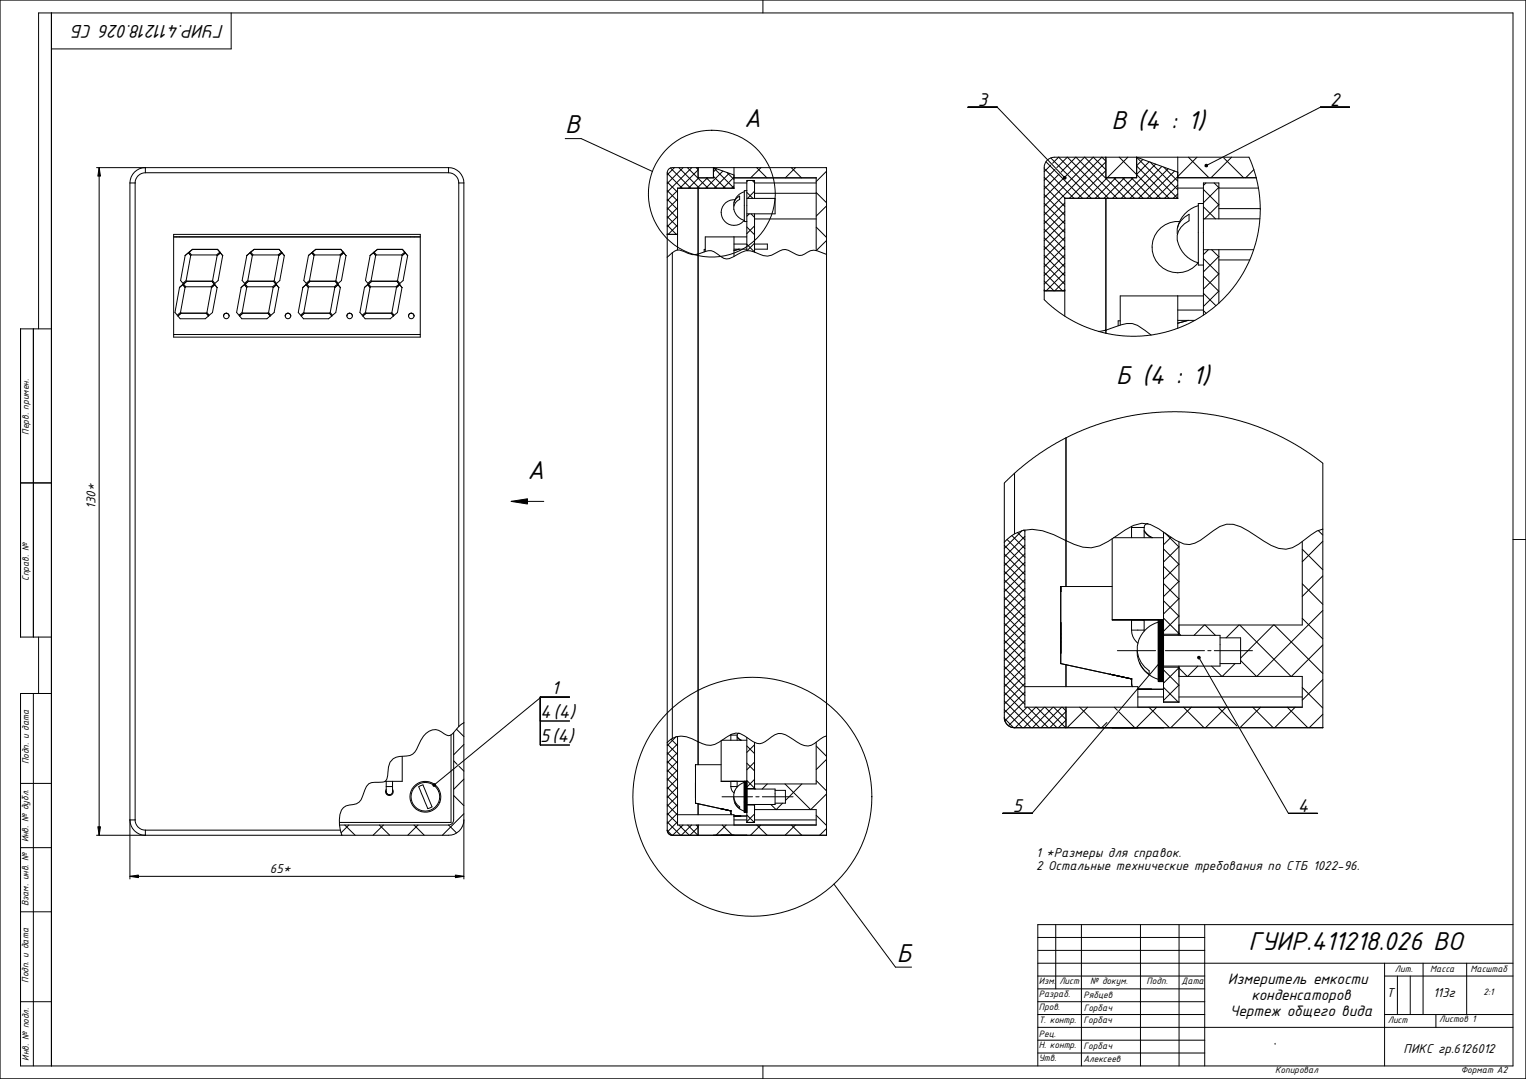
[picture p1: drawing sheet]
<svg xmlns="http://www.w3.org/2000/svg" width="594mm" height="420mm" viewBox="0 0 594 420" stroke-linecap="round" stroke-linejoin="round" font-family="sans-serif">
<g fill="none" stroke="#000" stroke-width=".39">
<path d="M20 5v410.1M90 5v14h-70M297 0v5M220 54h6.3l27.7 12.8M376.8 41.7h11.4l26.3 27.5M525.4 41.7h-11.4l-44.4 22.8M37.6 65.3h137M38.6 65.3l.5 3.3h-1zM38.6 65.3v259.9M50.6 71.2h2M50.6 71.2v271.1M52.6 71.2v248.1"/>
<path d="M56.6 67.3a4 4 0 0 0-4 3.9M56.6 67.3v-2a6 6 0 0 0-6 5.9M56.6 67.3h118M174.6 67.3a4 4 0 0 1 4 3.9M174.6 65.3a5.9 5.9 0 0 1 6 5.9M174.6 65.3v2M178.6 71.2v211.7M178.6 71.2h2M180.6 71.2v271.1M259.8 67.5l5.8 5.8M259.8 70.9l4 3.9M259.8 74.2l4 4"/>
<path d="M259.8 77.6l4 4M261 65.4l7.9 7.9M262.5 65.3l-2.7 2.8M263.8 77.6l-4 3.9M263.8 74.2l-4 4M264.3 65.3l8 8M265.9 65.3l-6.1 6.2M267.6 65.3l8 8M269.3 65.3l-9.5 9.5M271 65.3l.8 .7M271.8 66.2l-7.1 7.1M271.8 65.3v4h5.9v-4"/>
<path d="M271.8 73.3v224.5M272 69.3l-4 4M275 69.3l4 4M275.4 69.3l-4 4M277.7 65.3l8 8M277.7 68.7l4.7 4.6M277.7 65.3l8 2.9M279 65.7l-1.3 1.2M281.4 66.6l-6.6 6.7M283 67.2l2.7 2.7M283.9 67.5l-5.8 5.8M285.7 71.2h5"/>
<path d="M285.7 69.3h32l.1 28.3 4-4M285.7 72.4l-.8 .9M285.7 69l-4.2 4.3M285.7 65.3v8M285.8 73.3h-22v24.1M286.1 77.8a5 5 0 0 0-4.9 7 5 5 0 0 0 8.6 1M289.8 74.7a5.8 5.8 0 0 0-4.1 4.3M290.7 74.3h-.9v12h.9M290.7 74.3v23.3M290.7 77.3h11v6h-11M290.7 74.9l2.4 2.4M290.7 74.3v-4h3v7"/>
<path d="M291.2 70.3l-.5 .4M292.9 70.3l.8 .9M293.7 71.2h24M293.7 75.3h24M293.7 74.5l-2.7 2.8M294.6 65.3l4 4M296.2 65.3l-4 4M308.1 65.3l3.9 4M309.7 65.3l-4 4M317.7 75l4.1 4M321.5 65.3l.3 .2M321.8 66.7l-4.1 4"/>
<path d="M406.5 65.7l11.6 11.5M406.5 69l8.2 8.2M406.5 72.4l8 8M406.5 75.8l8 8M406.5 79.2l8 7.9M407.2 63l14.2 14.2M407.7 62.4l1.3-.8 1.5-.4h75.7l1.9 4.8 1.5 5.6 .8 5.4 .2 5.1-.2 4.4-.8 5-1.6 6.1-1.8 4.4-2.3 4.5-2.3 3.6-3.2 3.9-3.5 3.7-3.1 2.6-4.4 3.2-5 2.7-3.9 1.6-4.9 1.6-4.6 .9-4.6 .6h-5.5l-4-.3-5.4-1.1-4.9-1.4-4.4-1.9-7.5-4.3-6.2-5.2v-51.5a4.1 4.1 0 0 1 1.2-2.8zM409.1 64.3l-2.6 2.5M409.1 61.5l15.7 15.7M410.7 66l-4.2 4.2M412.1 61.2l-2.3 2.4M412.2 61.2l16 16"/>
<path d="M412.4 67.7l-5.9 5.9M414 69.4l-7.5 7.6M414.1 68.9a.51 .51 0 0 1 .8 0 .51 .51 0 0 1 0 .7l-.4-.4 .4 .4a.51 .51 0 0 1-.8 0 .51 .51 0 0 1 0-.7zM414.5 79l-8 8M415.5 61.2l-4.1 4.1M415.5 61.2l16 16M418.8 61.2l-5.7 5.8M418.9 61.2l16 16M422.2 61.2l-7.5 7.5M422.3 61.2l16 16M429 61.2l-22.5 22.5M429 61.2l1.5 1.5"/>
<path d="M430.5 66.4l-10.8 10.8M430.5 63l-14.2 14.2M430.5 66.1l-4.9-4.9-19.1 19.1M430.5 61.2v8h12v-8M430.5 77.2v52.6M433.6 69.2l8 8M434.4 69.2l-8 8M435.7 61.2l16 16M437 69.2l8 8M437.8 69.2l-8 8M439.1 61.2l-16 16M440.4 69.2l8 8"/>
<path d="M441.1 69.2l-8 8M442.5 64.6l12.6 12.6M442.5 61.2l16 5.9M444.9 62.1l-2.4 2.4M447.4 63l-4.9 4.9M447.8 63.1l10.7 10.8M449.9 63.9l-13.4 13.3M452.3 64.8l-12.4 12.4M453 65.1l5.5 5.4M454.8 65.7l-11.5 11.5M457.3 66.6l-10.6 10.6M458.3 67l.2 .1"/>
<path d="M458.5 75.5l-1.8 1.7M458.5 72.1l-5.1 5.1M458.5 61.2v16l-16-15.9M458.5 73.2h10M458.5 69.2h30.6M458.6 77.2h-44.1v45.9M462.7 61.2l8 8M466 61.2l-16 16M468.5 79.2h-2v24h2M468.5 79.2v43.5M468.5 79.2v-8h6v14M468.5 73.8l6 6"/>
<path d="M469.2 64.1a.5 .5 0 0 1 .8 0 .5 .5 0 0 1-.1 .8 .5 .5 0 0 1-.7-.2l.4-.2-.4 .2zM469.5 71.2l-1 1M472.7 71.2l1.8 1.9M474.5 79.7l-5.5 5.5M474.5 72.9l-6 6.1M474.5 73.2h15.4M476.5 61.6l7.7 7.6M479.5 61.2l-8 8M488.1 66l-3.1 3.2M67.6 91.3h96v40h-96zM67.6 92.2h96M72.1 99.5l-1.8 9.7 .9 1.1 1.3-1.1 1.7-9.7"/>
<path d="M72.1 99.5h.1M73.4 98.4l-1.3 1.1M73.4 98.4l.8 1.1M73.4 98.4h.1M73.7 98.2l.8 1.1h9.8l1.3-1.1M73.7 98.2h.1M74.2 99.5h.1M84.5 99.5l-1.7 9.8 .8 1.1 1.3-1.1 1.8-9.8M84.5 99.5h.1M84.7 97.1l.9 1.1M84.7 97.1h-9.8l-1.2 1.1M85.6 98.2h.1"/>
<path d="M85.8 98.5l.9 1M85.8 98.5l-1.3 1M85.8 98.5h.1M86.7 99.5h.1M96.1 99.5l-1.8 9.7 .9 1.1 1.3-1.1 1.7-9.7M96.1 99.5h.1M97.4 98.4l-1.3 1.1M97.4 98.4l.8 1.1M97.4 98.4h.1M97.6 98.2l.9 1.1h9.8l1.3-1.1M97.6 98.2h.1M98.2 99.5h.1"/>
<path d="M108.5 99.5h.1M108.5 99.5l-1.7 9.8 .8 1.1 1.3-1.1 1.8-9.8M108.7 97.1l.9 1.1M108.7 97.1h-9.8l-1.3 1.1M109.6 98.2h.1M109.8 98.5h.1M109.8 98.5l-1.3 1M109.8 98.5l.9 1M110.7 99.5h.1M120.1 99.5h.1M120.1 99.5l-1.8 9.7 .9 1.1 1.3-1.1 1.8-9.7M121.4 98.4h.1"/>
<path d="M121.4 98.4l-1.3 1.1M121.4 98.4l.9 1.1M121.6 98.2l.9 1.1h9.8l1.3-1.1M121.6 98.2h.1M122.3 99.5h.1M132.5 99.5h.1M132.5 99.5l-1.7 9.8 .8 1.1 1.3-1.1 1.8-9.8M132.7 97.1l.9 1.1M132.7 97.1h-9.8l-1.3 1.1M133.6 98.2h.1M133.8 98.5h.1M133.8 98.5l-1.3 1"/>
<path d="M133.8 98.5l.9 1M134.7 99.5h.1M144.1 99.5h.1M144.1 99.5l-1.8 9.7 .9 1.1 1.3-1.1 1.8-9.7M145.4 98.4h.1M145.4 98.4l-1.3 1.1M145.4 98.4l.9 1.1M145.6 98.2l1 1.1h9.7l1.3-1.1M145.6 98.2l1.3-1.1h9.8l.9 1.1M145.6 98.2h.1M146.3 99.5h.1M156.5 99.5h.1"/>
<path d="M156.5 99.5l-1.7 9.8 .9 1.1 1.2-1.1 1.8-9.8M157.6 98.2h.1M157.8 98.5l.9 1M157.8 98.5h.1M157.8 98.5l-1.3 1M158.7 99.5h.1M259.8 91.3h4M259.8 80.9l4 4.1M259.8 84.3l4 4M259.8 87.7l3.5 3.6M259.8 91.1l.2 .2M261.7 98.4a3.4 3.4 0 0 1 4.4-.5 7.9 7.9 0 0 0 8.6 0 4.2 4.2 0 0 1 4.7 1.1 4.5 4.5 0 0 0 6 1 10.6 10.6 0 0 1 6.7-2.3l1.7 .5a7.4 7.4 0 0 0 8.2 .3 4.9 4.9 0 0 1 6.5-.2 4.1 4.1 0 0 0 5.9-.1 4.9 4.9 0 0 1 5.6 .2l1.8 .7"/>
<path d="M261.7 98.4l-1.9 1.7M261.7 98.4v189.1M263.8 91l-.3 .3M263.8 87.6l-3.7 3.7M263.8 84.3l-4 4M263.8 80.9l-4 4M274.6 97.1h-.5v1M280.7 82.8h.1M285.7 80.3a3.6 3.6 0 0 1 2.2-3.9v1.2a4 4 0 0 0-.2 7.2l2.1 1.1M285.7 97h5M285.7 95h5M285.7 92.2v7.7"/>
<path d="M287.8 97l-2.1 .6M290.7 92.2h-16.1v5.7M290.7 88.4l3 3M290.7 95.1l3 3M291.7 83.3l-1 .9M292.4 83.3l1.3 1.4M293.7 85.3h24M293.7 95h5v2h-5M293.7 94.7l-2.8 2.9M293.7 88l-3 3M293.7 83.3v14.9M317.7 88.4l4.1 4.1"/>
<path d="M321.8 80.2l-4.1 4M406.5 82.5l8 8M406.5 85.9l8 8M406.5 89.2l8 8M406.5 92.6l8 8M406.5 96l8 8M406.5 99.4l8 8M414.5 99.3l-8 8M414.5 95.9l-8 8M414.5 92.5l-8 8M414.5 89.2l-8 8M414.5 85.8l-8 8"/>
<path d="M414.5 82.4l-8 8M448.5 96.2h.1M458.4 91.2a7.1 7.1 0 0 1 4.5-7.8v2.6a7.1 7.1 0 0 0-3.4 10.7 11.4 11.4 0 0 0 7 5.7M459.2 86.3a10 10 0 0 0-9.8 14.1 10 10 0 0 0 17.1 1.8M466.5 80.1a11.5 11.5 0 0 0-8.1 8.6M468.5 85.2h22M468.5 97.2h19.6M468.5 80.5l4.7 4.7M470.4 97.2l-1.9 1.9M471.7 97.2l2.8 2.8M474.5 81.2h16.1M474.5 99.9l-6 6"/>
<path d="M474.5 97.2v20.9M69.9 111.9l-1.8 9.8 .9 1 1.3-1 1.7-9.8M69.9 111.9h.1M71.2 110.8l-1.3 1.1M71.2 110.8l.8 1.1M71.2 110.8h.1M71.5 110.6l.8 1.1h9.8l1.3-1.1M71.5 110.6l1.2-1.1h9.8l.9 1.1M71.5 110.6h.1M72 111.9h.1M82.3 112l-1.7 9.7 .8 1.1 1.3-1.1 1.8-9.7M82.3 112h.1"/>
<path d="M83.4 110.6h.1M83.6 110.9h.1M83.6 110.9l-1.3 1.1M83.6 110.9l.9 1.1M84.5 112h.1M93.9 111.9l-1.8 9.8 .9 1 1.3-1 1.7-9.8M93.9 111.9h.1M95.2 110.8l-1.3 1.1M95.2 110.8l.8 1.1M95.2 110.8h.1M95.5 110.6l.8 1.1h9.8l1.3-1.1M95.5 110.6h.1"/>
<path d="M96 111.9h.1M106.3 112h.1M106.3 112l-1.7 9.7 .8 1.1 1.3-1.1 1.8-9.7M106.5 109.5l.9 1.1M106.5 109.5h-9.8l-1.2 1.1M107.4 110.6h.1M107.6 110.9h.1M107.6 110.9l-1.3 1.1M107.6 110.9l.9 1.1M108.5 112h.1M117.9 111.9h.1M117.9 111.9l-1.8 9.8 .9 1 1.3-1 1.8-9.8"/>
<path d="M119.2 110.8h.1M119.2 110.8l-1.3 1.1M119.2 110.8l.9 1.1M119.5 110.6l.8 1.1h9.8l1.3-1.1M119.5 110.6l1.2-1.1h9.8l.9 1.1M119.5 110.6h.1M120.1 111.9h.1M130.3 112l-1.7 9.7 .8 1.1 1.3-1.1 1.8-9.7M130.3 112h.1M131.4 110.6h.1M131.6 110.9l.9 1.1M131.6 110.9h.1"/>
<path d="M131.6 110.9l-1.3 1.1M132.5 112h.1M141.9 111.9h.1M141.9 111.9l-1.8 9.8 .9 1 1.3-1 1.8-9.8M143.2 110.8l-1.3 1.1M143.2 110.8h.1M143.2 110.8l.9 1.1M143.5 110.6l.8 1.1h9.8l1.3-1.1M143.5 110.6l1.2-1.1h9.9l.8 1.1M143.5 110.6h.1M144.1 111.9h.1M154.3 112h.1"/>
<path d="M154.3 112l-1.7 9.7 .9 1.1 1.2-1.1 1.8-9.7M155.4 110.6h.1M155.6 110.9l.9 1.1M155.6 110.9h.1M155.6 110.9l-1.3 1.1M156.5 112h.1M406.5 102.7l8 8M406.5 106.1l7.1 7.1M406.5 109.4l3.8 3.8M406.5 112.8l.4 .4M406.5 113.2h8.1M414.5 112.7l-.5 .5"/>
<path d="M414.5 109.3l-3.9 3.9M414.5 106l-7.2 7.2M414.5 102.6l-8 8M458.5 115.2v12.6M468.5 100.7l6 6M468.5 107.5l6 6M468.5 114.2l4.9 4.8M468.5 115.2h-32.4v11.4M474.5 101.2h12M474.5 113.3l-6 6M474.5 106.6l-6 6M13 128.1v120"/>
<path d="M15 128.1v-123.1h574v410.1h-581v-145.1h12M20 128.1h-12v120h12M67.6 130.3h96M69.3 123h.1M69.3 123l1.2-1h9.8l.9 1M69.3 123l.8 1.1h9.8l1.3-1.1M81.2 123h.1M88.1 122a.95 .95 0 0 0-1 1M88.1 122a1.16 1.16 0 0 1 1.1 1M93.3 123h.1M93.3 123l.8 1.1h9.8l1.3-1.1M93.3 123l1.2-1h9.8l.9 1"/>
<path d="M105.2 123h.1M111 123h.1M112.1 122a1.02 1.02 0 0 0-1.1 1M112.1 122a1.08 1.08 0 0 1 1.1 1M113.2 123h.1M117.3 123h.1M117.3 123l.8 1.1h9.8l1.3-1.1M128.3 122l.9 1M128.3 122h-9.8l-1.2 1M129.2 123h.1M136.1 122a.95 .95 0 0 0-1 1M136.1 122a1.08 1.08 0 0 1 1.1 1"/>
<path d="M137.2 123h.1M141.3 123h.1M141.3 123l1.2-1h9.9l.8 1M141.3 123l.8 1.1h9.8l1.3-1.1M153.2 123h.1M160.1 122a.95 .95 0 0 0-1 1M160.1 122a1.16 1.16 0 0 1 1.1 1M427.6 129l2.9-.4a24.2 24.2 0 0 1 10.3-2.6l2 .7 5.3 3.8M436.1 124.9h-.8v1.9M458.5 124.8h6.7M458.5 120.7h10M462.6 124.8l-4.1 1.1"/>
<path d="M468.5 120.9l1.1 1.1M415 170.5v57.9M8 188h12M199 195.2l6.4-1v2.1zM199 195.2h12.7M395 184.3v23.6M391 219.1l8 8M391 215.7l8 8M391 212.3l8 8M392 210.1l7 6.9M393.9 208.5l5.1 5.1M395 207.9l-4 3.3"/>
<path d="M396.1 207.3l2.9 2.9M397.8 206.7l-6.8 6.8M398.5 206.4l.5 .5M399 208.9l-8 8M399 212.3l-8 8M399 215.6l-8 8M399 219l-8 8M399 206.4v69h108v-12h-48M433 209.8v31.6M433.5 209.4h19.5M440.5 204.9v4.5M440.5 205.4h4.9"/>
<path d="M445.4 206.6a6.5 6.5 0 0 0 3.3 2.8M445.4 206.8a6.4 6.4 0 0 0 2.9 2.6M445.4 205.4v4M446.9 203.8a1.59 1.59 0 0 0-1.5 1.6M453 213.7l6 6.1M453 207.2v66.2h6.1M453.6 207.6l5.4 5.4M455.9 209.2l-2.9 2.9M459 211.1v36.3M459 219.6l-6 6M459 212.9l-6 6M507 213.9l8 8"/>
<path d="M507 210.9v32.5h-48M513.2 206.5l1.8 1.9M515 206l-2.3 .8-7.1 5.1a9.1 9.1 0 0 1-10.7 .5l-2.9-1.7a41.3 41.3 0 0 0-11.9-6.5l-2.6-.1-2.6 .9-5.1 3.6a10.1 10.1 0 0 1-8.9 3.2l-3.2-1.4-6.6-4.5a10.2 10.2 0 0 0-13.1 .5l-6.6 4.4a12.5 12.5 0 0 1-13.2 1.2l-8-3.8a16.2 16.2 0 0 0-15.2-.3M515 210.8l-8 7.9M589 210.1h5M391 239.3l8 8M391 235.9l8 8M391 232.5l8 8M391 229.2l8 8M391 225.8l8 8M391 222.5l8 8M399 222.4l-8 8"/>
<path d="M399 225.7l-8 8M399 229.1l-8 8M399 232.5l-8 8M399 235.8l-8 8M399 239.2l-8 8M413 230.3h.1M433 228.4h-20v30M453 220.5l6 6M453 227.2l6 6M453 233.9l6 6M459 239.8l-6 6M459 233.1l-6 6"/>
<path d="M459 226.4l-6 5.9M507 227.3l8 8M515 237.7l-25.7 25.7M515 224.2l-8 8M15 248.1v21.9M391 259.5l8 8M391 256.1l8 8M391 252.8l8 8M391 249.4l8 8M391 246l8 8M391 242.7l8 8M399 242.6l-8 8"/>
<path d="M399 245.9l-8 8M399 249.3l-8 8M399 252.7l-8 8M399 256l-8 8M399 259.4l-8 8M413 248.4v6zM413 242.4v6zM413 258.4h.1M413 258.4l27.6 6M415 258.8v8.6M433 241.4h18zM435 253.4h14.9"/>
<path d="M440.5 245.4a6.5 6.5 0 0 0 2.5 5M440.5 245.4v-4h4.9v4M440.5 245.4h4.9M443.6 258.1a11.7 11.7 0 0 0 7.4 6.4M445.4 245.4l.1 .3M451 241.4h2v24h-2zM451 242.2a10.8 10.8 0 0 0-6.8 15.7l1.4 1.8 1.8 1.5v1.4a10.5 10.5 0 0 1-4.7-9.2M451.1 253.4h1.3M451.3 257.4h.7l-.3 .4 .3-.4a.51 .51 0 0 1 .1 .7 .51 .51 0 0 1-.8 .1 .51 .51 0 0 1 0-.8zM451.7 257.8l-49.9 58.9h-11.4M453 241.4h-2v24h2M453 247.4h22v12h-22"/>
<path d="M453 240.7l6.7 6.7M453 247h6M453 259.8h6M453.7 253.4h15.2M458.6 259.8l3.6 3.6M459 259.4v14M459 246.5l-.5 .5M466.3 255.8l.2-.1 .3 .4-.3-.4a.5 .5 0 0 1 .7 .4 .5 .5 0 0 1-.6 .5 .5 .5 0 0 1-.3-.8zM466.3 259.4l-3.9 4M466.8 256.1l34.8 60.6h11.3M468.9 243.4l-4 4M469.1 243.4l4.1 4"/>
<path d="M470.2 253.4h1.3M471.7 259.4l4 4M472.7 253.4h14.9M475 248.4h8v10h-8M480.8 258.4l-5 5M482.3 243.4l-5 5M482.6 243.4l20 20M483 257.2l6.2 6.2M495.8 243.4l-12.8 12.8M496.1 243.4l18.9 18.9M507 240.8l8 8M515 251.2l-12.3 12.2"/>
<path d="M13 270v145.1M210.3 271.7h.1M210.3 271.7l-41.3 33.9M221.7 271.4h-11.4v18.7h11.4M391 279.7l3.6 3.7M391 276.4l7 7M391 273l10.4 10.4M391 269.6l13.7 13.8M391 266.2l8 8M391 262.8l8 8M399 262.8l-8 8M399 266.1l-8 8.1"/>
<path d="M399 269.5l-8 8M399 272.9l-7.8 7.8M399 267.4h44v8M399.8 275.4l-7.2 7.2M400.1 275.4l8 8M403.2 275.4l-8 8M403.5 275.4l8 8M406.6 275.4l-8 8M406.9 275.4l8 8M409.9 275.4l-8 8M410.2 275.4l4.8 4.7M413.3 275.4l-8 8"/>
<path d="M413.6 275.4l1.4 1.4M415 277.1l-6.3 6.3M415 275.4v8M420.3 275.4l8 8M423.4 275.4l-8 8M432.2 262.6h.1M433.8 275.4l1.2 1.2M435.7 277.3l6.1 6.1M440.6 266.4l.3 1M440.6 264.4v2M440.6 264.4h.1M440.6 266.4h.1"/>
<path d="M443 271.4h10M443 268.4h10M447.3 275.4l8 8M450.3 275.4l-8 8M453 260.9l6 6M453 267.6l5.7 5.8M459 266.7l-6 6.1M459 260l-6 6M459 271.4h48M460.7 275.4l8 8M463.8 275.4l-8 8M474.2 275.4l7.3 7.3"/>
<path d="M477.3 275.4l-8 8M487.7 275.4l8 8M490.8 275.4l-7.9 7.8M501.1 275.4l8 8M504.2 275.4l-8 8M507 267.7l8 8M515 278.1l-5.3 5.3M515 264.6l-8 8M156.6 294.5v9.7h-6.7M175.6 286.2v34.1h-43.4M176.6 285.3v34a2.02 2.02 0 0 1-2 2h-42.4M176.6 296.2l1.4 1.4"/>
<path d="M177.7 283.9l2.9 2.9M178.6 282.9l-1.2 1.5a2.97 2.97 0 0 1-3.7 1.8l-.9-.5a4.9 4.9 0 0 0-8 1l-1 1.7a12.6 12.6 0 0 1-3.2 5.3 10.7 10.7 0 0 1-5 .9 4.6 4.6 0 0 0-4.3 4l-.3 2a3.6 3.6 0 0 1-1.4 3.8l-.6 .1a12.9 12.9 0 0 0-5.4 .7 17.1 17.1 0 0 0-3 6.2 4.9 4.9 0 0 1-4.6 2.1 4.1 4.1 0 0 0-3.7 3.7l-.1 4 .3 2.1M178.7 298.4l1.9 1.9M180.6 281.4l-2 1.5M180.6 289.9l-4 4M210.3 280.8h11.4M259.8 299.8l4 4.1M259.8 296.5l4 4M259.8 293.1l4 4M259.8 289.7l4 4.1M261.2 287.8l2.6 2.6M261.7 287.5l-1.9 1.6"/>
<path d="M263.2 286.9l-3.4 3.4M263.5 286.8l.3 .2M263.8 286.8v34.5h53.9v-6h-24M263.8 289.7l-4 4M263.8 293.1l-4 4M263.8 296.4l-4 4M263.8 299.8l-4 4M270.8 298.7h.1M280.7 288.5v15.7M280.7 297.8h-9.9v15M281 288.2h9.7M284.5 286v2.2"/>
<path d="M284.5 286.3h2.5M287 286.9l1.6 1.3M287 287l1.4 1.2M287 286.3v1.9M287.8 285.5l-.5 .1-.3 .7M290.7 287.1v33.2h3.1M290.7 290.4l3 3.1M290.7 297.2l3 3M293.7 296.8l-3 3M293.7 290l-3 3M293.7 289.1v18.2M317.7 290.5l4.1 4"/>
<path d="M317.7 289v16.3h-24M321.8 286.6l-2.3 1.1a10.4 10.4 0 0 1-4.9 2.8 10 10 0 0 1-5.8-2.5 8.8 8.8 0 0 0-5.8-2.4l-2.6 1.3a10.4 10.4 0 0 1-4.6 2.7 11.7 11.7 0 0 1-6-3.1 5.1 5.1 0 0 0-6.5 .3 17 17 0 0 1-6.6 3.4 16.3 16.3 0 0 1-7.3-2.5 8.1 8.1 0 0 0-7.7-.2M321.8 295.7l-4.1 4M415 280.5l-3 2.9M430.9 281.3l-2 2.1M515 283.4v-103l-4.7-3.5-6.2-3.9-7.1-3.8-7.1-3-7.7-2.5-6.8-1.6-7.2-1.1-8.1-.6-9.6 .2-10 1.2-9.4 2.3-9.1 3.2-9.1 4.3-8.5 5.2-7.4 5.7-6 5.6v91.3a4 4 0 0 0 4 4h120.1M8 305.1h12M52.6 319.3a4 4 0 0 0 4 4M52.6 319.3h-2a6 6 0 0 0 6 5.9v-1.9M150.4 304.2v4.1a1.31 1.31 0 0 0 1.2 1.2M150.4 307.4a1.49 1.49 0 0 0 1.2 2.4 1.49 1.49 0 0 0 1.2-2.4M150.4 306.3h2.4"/>
<path d="M151.6 309.5h.1M152.8 304.2v4.1a1.23 1.23 0 0 1-1.2 1.2M163 306.4l1.7-.8 3.5 8.6-1.7 .7zM168.7 305.3a.5 .5 0 0 1 .7 .1 .5 .5 0 0 1 0 .7 .5 .5 0 0 1-.8-.1l.4-.4-.4 .4zM176.6 309.8l4 3.9M180.6 319.3a5.9 5.9 0 0 1-6 5.9h-137M180.6 303.4l-4 4M180.6 316.9l-8.4 8.3M259.8 316.7l4 4M259.8 313.3l4 4 21.9-.1v4.1M259.8 310l4 3.9M259.8 306.6l4 4"/>
<path d="M259.8 303.2l4 4M263.8 303.2l-4 4M263.8 306.5l-4 4.1M263.8 309.9l-4 4M263.8 313.3l-4 4M263.8 316.7l-4 3.9M263.8 320l-3.9 3.9M270.8 304.8v6zM270.8 312.8h.1M270.8 312.8l13.8 3M271.8 313v4.2M280.4 314.8l4.2 1"/>
<path d="M280.4 314.8h.1M281.1 310.3h11.9M284.5 306.3l.3 1.2 .9 1.3M284.5 306.3h2.5M284.6 316.8l.1 .4M284.6 315.8v1M284.6 315.8h.1M284.6 316.8h.1M285.7 304.2h-5h9.1v12.1h.9M285.7 319.3h5M285.7 317.8h5M286 312.6a6.2 6.2 0 0 0 3.8 3.2"/>
<path d="M287 306.3v.1M287 304.2v2.1M289.8 304.2h.9v12.1h-.9zM289.8 304.7a5.3 5.3 0 0 0-4 4.2 5.3 5.3 0 0 0 2.1 5.3v.7a5.2 5.2 0 0 1-2.2-4.6M290.7 304.2h-6.2v2.1M290.7 307.3h11v6h-11M290.7 317.4l3 2.9M290.7 303.9l3.4 3.4M290.7 307h3M290.7 313.5h3M293.6 313.5l.1 .1M293.7 319.3h24"/>
<path d="M293.7 316.9l-3 3.1M293.7 303.5l-3 3M293.7 313.3v7M294.3 310.3h1.2M296.8 310.3h11.9M298.7 305.3l-2 2M300.1 313.3l2 2M301.7 307.8h4.1v5h-4.1M304.7 312.8l-2.5 2.5M305.6 305.3l10 10 6.2-6.1M312.2 305.3l-6.4 6.4M317.7 304l4.1 4"/>
<path d="M317.7 317.5l4.1 3.9M8 330.1h12M38.1 321.9h1l-.5 3.3zM56.6 323.3h75.9M132.5 323.3l.6 1.9M134.2 321.3l4.1 3.9M135.8 321.3l-3 3M147.7 321.3l4 3.9M149.3 321.3l-4.1 3.9M161.2 321.3l4 3.9M162.7 321.3l-4 3.9M174.7 321.3l3.1 3.1"/>
<path d="M259.8 323.4l1.8 1.8M259.8 320l5.2 5.2M264.3 321.3l4 3.9M265.9 321.3l-4 3.9M267.7 321.3l4 3.9 .1-3.9M269.2 321.3l-3.9 3.9M271.1 321.3l.7 .6M271.8 322.1l-3.2 3.1M281.2 321.3l4 3.9M282.7 321.3l-4 3.9M294.6 321.3l4.1 3.9M296.2 321.3l-4 3.9"/>
<path d="M308.1 321.3l4 3.9M309.7 321.3l-4.1 3.9M321.8 325.2v-259.9h-60.1a1.95 1.95 0 0 0-1.9 2v256a1.95 1.95 0 0 0 1.9 1.9h60.1M321.8 322.6l-2.7 2.6M8 355h12M50.6 341.2l3.3-.5v1.1zM50.6 341.2h130M177.3 340.7l3.3 .5-3.3 .6zM324.6 344.3l24 32.3h6.3M404 370.1h65M404 365h65M404 375.1h185"/>
<path d="M411 360v25.1M421 360v55.1M444 360v55.1M459 360v55.1M469 360v55.1M539 375.1v40M554 375.1v20M571 375.1v20M589 360h-185v55.1M8 390.1h12M404 395.1h65M404 390.1h65"/>
<path d="M404 380.1h65M404 385.1h65M539 395.1h50M539 380.1h50M544 380.1v15M549 380.1v15M559 395.1v4.9M297 415.1v4.9M404 410h65M404 405h65M404 400h185M496.4 406.3h.1"/>
<path d="M0 420v-420h594v420"/>
<circle cx="277.1" cy="75.4" r="24.7"/>
<circle cx="88.1" cy="123" r="1.08"/>
<circle cx="112.1" cy="123" r="1.08"/>
<circle cx="136.1" cy="123" r="1.08"/>
<circle cx="160.1" cy="123" r="1.08"/>
<circle cx="165.6" cy="310.3" r="6"/>
<circle cx="165.6" cy="310.3" r="5.6"/>
<circle cx="292.9" cy="310.3" r="46.5"/>
</g>
<g fill="#000">
<path d="M38.6 65.3l.5 3.3h-1zM199 195.2l6.4-1v2.1zM38.1 321.9h1l-.5 3.3zM50.6 341.2l3.3-.5v1.1zM177.3 340.7l3.3 .5-3.3 .6z"/>
<path d="M414.1 68.9a.51 .51 0 0 1 .8 0 .51 .51 0 0 1 0 .7l-.4-.4 .4 .4a.51 .51 0 0 1-.8 0 .51 .51 0 0 1 0-.7z" fill-rule="evenodd"/>
<path d="M469.2 64.1a.5 .5 0 0 1 .8 0 .5 .5 0 0 1-.1 .8 .5 .5 0 0 1-.7-.2l.4-.2-.4 .2z" fill-rule="evenodd"/>
<path d="M451 241.4h2v24h-2z" fill-rule="evenodd"/>
<path d="M451 241.4h2v24h-2z" fill-rule="evenodd"/>
<path d="M451.3 257.4h.7l-.3 .4 .3-.4a.51 .51 0 0 1 .1 .7 .51 .51 0 0 1-.8 .1 .51 .51 0 0 1 0-.8z" fill-rule="evenodd"/>
<path d="M466.3 255.8l.2-.1 .3 .4-.3-.4a.5 .5 0 0 1 .7 .4 .5 .5 0 0 1-.6 .5 .5 .5 0 0 1-.3-.8z" fill-rule="evenodd"/>
<path d="M168.7 305.3a.5 .5 0 0 1 .7 .1 .5 .5 0 0 1 0 .7 .5 .5 0 0 1-.8-.1l.4-.4-.4 .4z" fill-rule="evenodd"/>
<path d="M289.8 304.2h.9v12.1h-.9z" fill-rule="evenodd"/>
</g>
<g font-size="10.8">
<text x="220" y="51.9">В</text>
<text x="289.7" y="49.6">A</text>
<text x="432.7" y="50.4">В (4 : 1)</text>
<text x="434.5" y="149.6">Б (4 : 1)</text>
<text x="205.4" y="186.4">A</text>
<text x="486" y="369.9">ГУИР.411218.026 ВО</text>
<text x="349.1" y="374.6">Б</text>
</g>
<g font-size="7.7">
<text x="87.2" y="9.9" transform="rotate(180 87.2 9.9)">ГУИР.411218.026 СБ</text>
<text x="380.7" y="41.1">3</text>
<text x="517.9" y="41.1">2</text>
<text x="214.8" y="270.3">1</text>
<text x="210.3" y="279.7">4(4)</text>
<text x="210.3" y="289">5(4)</text>
<text x="394.3" y="316.1">5</text>
<text x="505.2" y="316.1">4</text>
</g>
<g font-size="6.3">
<text x="478" y="383.1">Измеритель емкости</text>
<text x="487.2" y="389.5">конденсаторов</text>
<text x="478.8" y="395.8">Чертеж общего вида</text>
</g>
<g font-size="5.4">
<text x="37.1" y="198.2" transform="rotate(-90 37.1 198.2)">130*</text>
<text x="403.3" y="333.7">1 *Размеры для справок.</text>
<text x="105.1" y="339.9">65*</text>
<text x="403.3" y="338.6">2 Остальные технические требования по СТБ 1022-96.</text>
<text x="539.8" y="388.4">T</text>
<text x="557.9" y="388.4">113г</text>
<text x="546.4" y="410.2">ПИКС гр.6126012</text>
</g>
<g font-size="3.9">
<text x="11.3" y="169.2" transform="rotate(-90 11.3 169.2)">Перв. примен.</text>
<text x="11.2" y="226.2" transform="rotate(-90 11.2 226.2)">Справ. №</text>
<text x="11.2" y="297.6" transform="rotate(-90 11.2 297.6)">Подп. и дата</text>
<text x="11.1" y="328" transform="rotate(-90 11.1 328)">Инв. № дубл.</text>
<text x="11.1" y="352.9" transform="rotate(-90 11.1 352.9)">Взам. инв. №</text>
<text x="11.1" y="382.6" transform="rotate(-90 11.1 382.6)">Подп. и дата</text>
<text x="404.4" y="383.2">Изм.</text>
<text x="412.4" y="383.2">Лист</text>
<text x="424.4" y="383.2">№ докум.</text>
<text x="446.4" y="383.2">Подп.</text>
<text x="460" y="383.3">Дата</text>
<text x="543" y="378.4">Лит.</text>
<text x="556.8" y="378.4">Масса</text>
<text x="572.5" y="378.5">Масштаб</text>
<text x="404.4" y="388.2">Разраб.</text>
<text x="421.8" y="388.5">Рябцев</text>
<text x="577.6" y="387.5">2:1</text>
<text x="404.4" y="393.2">Пров.</text>
<text x="421.9" y="393.5">Горбач</text>
<text x="404.4" y="398.2">Т. контр.</text>
<text x="421.8" y="398.5">Горбач</text>
<text x="540.3" y="398.2">Лист</text>
<text x="560.3" y="398.1">Листов 1</text>
<text x="404.4" y="403.7">Рец.</text>
<text x="11.3" y="413" transform="rotate(-90 11.3 413)">Инв. № подл.</text>
<text x="404.4" y="413.2">Утв.</text>
<text x="404.4" y="408.2">Н. контр.</text>
<text x="421.8" y="413.5">Алексеев</text>
<text x="421.8" y="408.5">Горбач</text>
<text x="496.5" y="417.9">Копировал</text>
<text x="568.7" y="417.9">Формат А2</text>
</g>
</svg>
